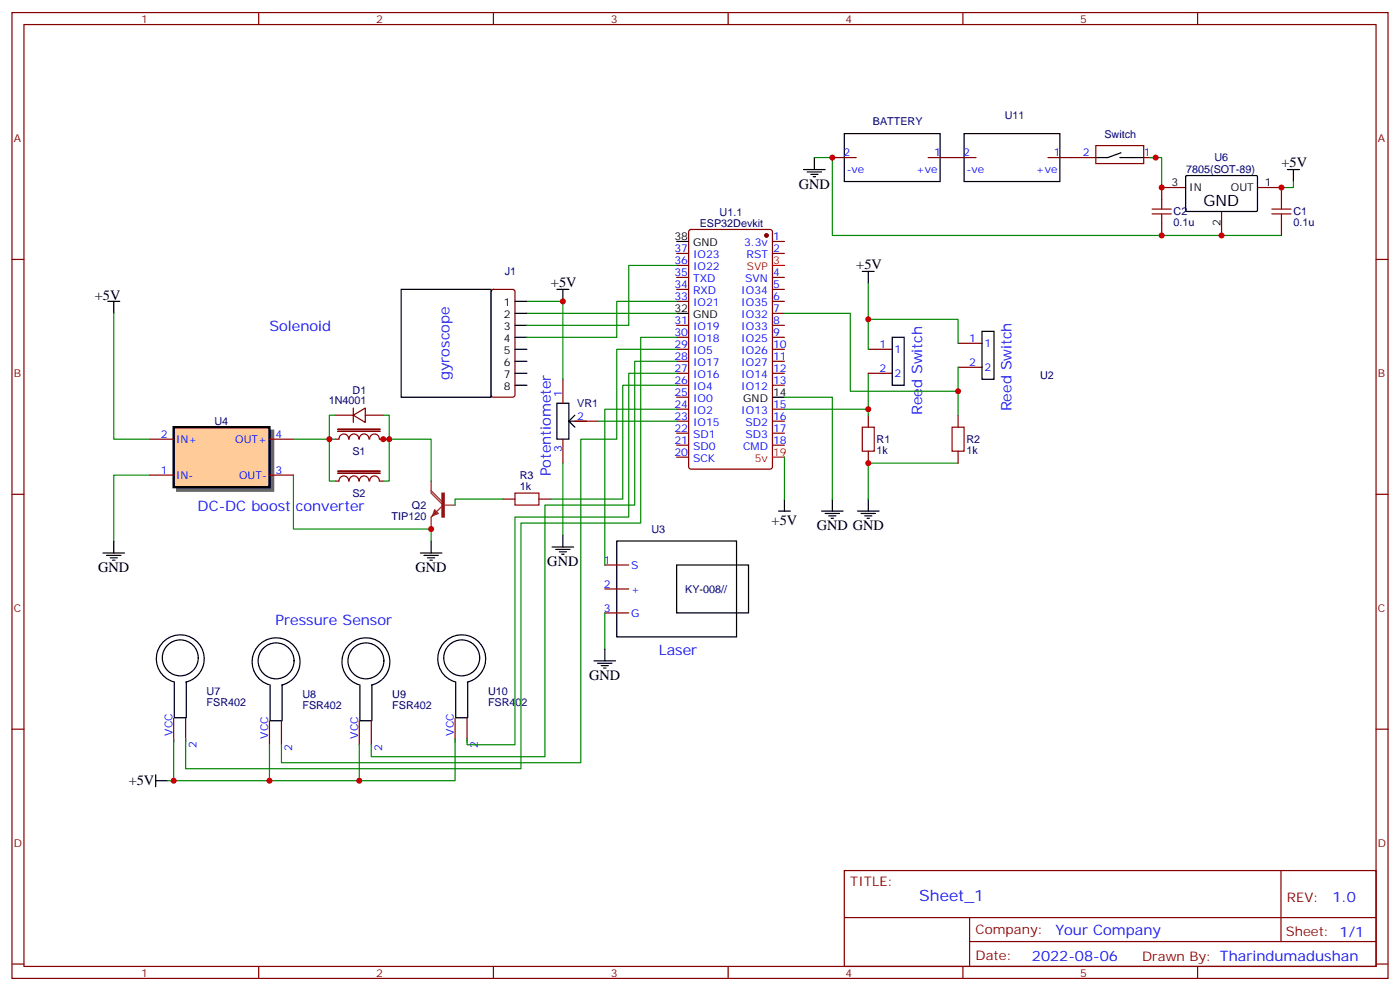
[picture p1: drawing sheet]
<svg xmlns="http://www.w3.org/2000/svg" width="412mm" height="292mm" viewBox="0 0 412 292" stroke-linecap="round" stroke-linejoin="round" font-family="sans-serif">
<g fill="none" stroke="#870000" stroke-width=".35">
<path d="M3.5 3.7h405.4v284.3h-405.4zM7.1 7.2h398.2v277.3h-398.2zM76.2 3.7v3.5M145.3 3.7v3.5M214.5 3.7v3.5M283.6 3.7v3.5M352.8 3.7v3.5M3.5 76.4h3.6M199.3 74.6h3.5M199.3 78.1h3.5M203.1 67.8l.5-.2h23.2l.7 .4v69.4l-.4 .7h-23.5l-.7-.4-.1-69.4zM227.5 71.1h3.6"/>
<path d="M227.5 74.6h3.6M405.3 76.4h3.6M144.9 85.4l.4-.2h5.7l.5 .2 .2 .5v30.3l-.2 .5-.5 .2h-5.7l-.5-.2-.2-.5v-30.3zM199.3 81.7h3.5M199.3 85.2h3.5M199.3 88.7h3.5M199.3 95.8h3.5M199.3 99.3h3.5M227.5 81.7h3.6M227.5 85.2h3.6M227.5 88.7h3.6M227.5 92.3h3.6"/>
<path d="M227.5 95.8h3.6M227.5 99.3h3.6M165.8 111.7v7M199.3 102.8h3.5M199.3 106.4h3.5M199.3 109.9h3.5M199.3 113.4h3.5M199.3 116.9h3.5M227.5 102.8h3.6M227.5 106.4h3.6M227.5 109.9h3.6M227.5 113.4h3.6"/>
<path d="M282.2 101.1h7.1M282.2 108.1h7.1M165.8 129.3v7M169.3 124h7.1M199.3 120.5h3.5M199.3 124h3.5M199.3 127.5h3.5M199.3 131.1h3.5M199.3 134.6h3.5M227.5 120.5h3.6M227.5 124h3.6M227.5 127.5h3.6"/>
<path d="M227.5 131.1h3.6M255.8 122.2v3.6M255.8 132.8v3.5M3.5 145.5h3.6M405.3 145.5h3.6M178.2 166.3h7M178.2 173.4h7M178.2 180.4h7M3.5 214.7h3.6M405.3 214.7h3.6M248.7 256.3h156.6v28.2h-156.6zM377.3 256.3v20.9"/>
<path d="M248.7 270.1h156.5M285.6 277.2h119.6M285.6 270.1v14.2M3.5 283.8h3.6M76.2 284.5v3.5M145.3 284.5v3.5M214.5 284.5v3.5M283.6 284.5v3.5M352.8 284.5v3.5M405.3 283.8h3.6"/>
</g>
<circle cx="225.8" cy="69.3" r=".53" fill="#870000" stroke="#870000" stroke-width=".35"/>
<path d="M227.5 78.1h3.6M227.5 134.6h3.6" fill="none" stroke="#f00" stroke-width=".35"/>
<g fill="none" stroke="#000" stroke-width=".35">
<path d="M199.3 71.1h3.5M254 79.9h3.5M255.8 79.9v3.5M118.2 85.2h26.4v31.7h-26.4zM151.7 92.3h3.5M151.7 88.7h3.5M151.7 95.8h3.5M151.7 99.3h3.5M164 85.2h3.6M165.8 85.2v3.5M199.3 92.3h3.5M289.3 97.5h3.5v14.2h-3.5z"/>
<path d="M151.7 102.8h3.5M151.7 106.4h3.5M151.7 109.9h3.5M151.7 113.4h3.5M164 118.7h3.6v10.6h-3.6zM227.5 116.9h3.6M167.6 124h5.3M169.3 122.2l-1.7 1.8 1.7 1.8M165.8 157.5v3.5M181.7 159.3h35.3v28.2h-35.3zM229.3 150.5h3.5M231.1 146.9v3.6"/>
<path d="M242 150.5h6.4M243.1 151.2h4.2M244.1 151.9h2.1M244.8 152.6h.7M245.2 146.9v3.6M252.6 150.5h6.3M253.6 151.2h4.3M254.7 151.9h2.1M255.4 152.6h.7M255.8 146.9v3.6M162.6 161h6.4M163.7 161.7h4.2"/>
<path d="M164.7 162.5h2.2M165.5 163.2h.7M199.3 166.3h21.2v14.1h-21.2zM175 194.6h6.3M176 195.3h4.3M177.1 196h2.1M177.8 196.7h.7M178.2 191v3.6"/>
</g>
<path d="M254 125.8h3.5v7h-3.5z" fill="none" stroke="#a10000" stroke-width=".35"/>
<g fill="none" stroke="#008700" stroke-width=".35">
<path d="M199.3 78.1h-14.1v17.7h-30M155.2 88.7h10.6v23M155.2 92.3h44.1M199.3 88.7h-17.6v10.6h-26.5M231.1 116.9h14.1v30M255.8 109.9v12.3M165.8 136.3v21.2M176.4 124h22.9M199.3 120.5h-21.1v45.8M231.1 120.5h24.7M231.1 134.6v12.3M282.2 136.3h-26.4v10.6"/>
<path d="M178.2 180.4v10.6"/>
</g>
<path d="M52.2 126.8h28.2v17.7h-28.2z" fill="#666" stroke="#666" stroke-width=".71"/>
<path d="M51.2 125.8h28.2v17.6h-28.2z" fill="#fc9" stroke="#000" stroke-width=".71"/>
<g fill="none" stroke="#870000" stroke-width=".35">
<path d="M245.2 46.4h7M273.4 46.4h14.1M308.7 46.4h14.1M322.8 42.9h14.1v5.3h-14.1zM336.9 46.4h3.5M349.2 55.2h-7v3.5M370.4 55.2h7.1v3.5M342.2 65.8v3.5M359.8 62.3v7M377.5 65.8v3.5M255.8 102.8h7M255.8 109.9h7"/>
<path d="M44.1 139.9h7.1M44.1 129.3h7.1M79.4 139.9h7M79.4 129.3h7M98.8 129.3h1M98.8 122.2h5.3M99.5 126.4h12.5zM99.5 127h12.5zM99.5 138.7h12.5zM99.5 139.3h12.5zM99.9 129.3a1.41 1.41 0 0 1 1.4-1.5 1.41 1.41 0 0 1 1.4 1.5M102.9 129.3a1.41 1.41 0 0 1 1.4-1.5 1.41 1.41 0 0 1 1.4 1.5"/>
<path d="M104.1 122.2l3.5-2.1v4.3zM104.1 120.1v4.3M105.9 129.3a1.41 1.41 0 0 1 1.4-1.5 1.41 1.41 0 0 1 1.4 1.5M107.6 122.2h5.3M108.9 129.3a1.41 1.41 0 0 1 1.4-1.5 1.41 1.41 0 0 1 1.4 1.5M111.8 129.3h1.1M282.2 122.2v3.6M282.2 132.8v3.5M102.7 141.6a1.41 1.41 0 0 0-1.4-1.5 1.41 1.41 0 0 0-1.4 1.5h-1.1M102.9 141.6a1.41 1.41 0 0 1 1.4-1.5 1.41 1.41 0 0 1 1.4 1.5M105.9 141.6a1.41 1.41 0 0 1 1.4-1.5 1.41 1.41 0 0 1 1.4 1.5M108.9 141.6a1.41 1.41 0 0 1 1.4-1.5 1.41 1.41 0 0 1 1.4 1.5"/>
<path d="M111.8 141.6h1.1M148.2 146.9h3.5M158.7 146.9h3.6M51.2 211.5v7M54.7 211.5v7M79.4 212.2v7.1M82.9 212.2v7.1M105.8 212.2v7.1M109.4 212.2v7.1M134.1 211.5v7M137.6 211.5v7"/>
</g>
<path d="M127 141.6v3.6l3.5 3.5M127 144.5l3.5 3.5M128.1 150.1l1 1.1-1.7 .7zM128.1 150.8l.3 .4-.7 .3 .4-1 .7 .7M130.5 148.7l-3.5 3.5v3.6M130.5 148.7h3.6" fill="none" stroke="#8c2424" stroke-width=".35"/>
<path d="M130.2 145.2h.7v7h-.7z" fill="#8c2424" stroke="#8c2424" stroke-width=".35"/>
<g fill="none" stroke="#008700" stroke-width=".35">
<path d="M239.9 46.4h5.3v22.9h132.3M338.7 46.4h3.5v8.8M381 53.4v1.8h-3.5M33.5 92.3v37h10.6M199.3 99.3h-10.6v54.7h-35.2v72.3h-98.8v-8.8M231.1 92.3h19.4v22.9h31.7M255.8 94h26.4v7.1M255.8 83.4v19.4M199.3 113.4h-15.9v33.5h-21.1M199.3 109.9h-14.1v42.3h-33.5v67.1h-14.1v-1.8M199.3 106.4h-12.3v42.3h-26.5v74.1h-51.1v-3.5M199.3 102.8h-17.6v26.5h-10.6v95.2h-88.2v-5.2"/>
<path d="M282.2 108.1v14.1M44.1 139.9h-10.6v19.4M86.4 139.9v15.9h40.6v3.5M86.4 129.3h12.4M98.8 122.2h-1.8v19.4h1.8M112.9 122.2h1.8v7.1M114.7 129.3h-1.8h14.1v12.3M114.7 129.3v12.3h-1.8M148.2 146.9h-14.1v1.8M51.2 217.5v12.3h82.9v-12.3M79.4 219.3v10.5M105.8 219.3v10.5"/>
<path d="M49.4 229.8h1.8"/>
</g>
<g fill="none" stroke="#000" stroke-width=".35">
<path d="M248.7 39.3h28.2v14.1h-28.2zM284 39.3h28.2v14.1h-28.2zM236.7 49.9h6.4M237.8 50.6h4.2M238.8 51.3h2.1M239.5 52h.7M239.9 46.4v3.5M329.8 46.4h7.1M330.2 45l-3.9 1.4h-3.5M349.3 51.9l.3-.2h20.6l.2 .3v10.1l-.3 .2-20.7-.1-.2-.3zM379.2 49.9h3.6M381 49.9v3.5"/>
<path d="M31.7 88.7h3.6M33.5 88.7v3.6M262.8 99.3h3.5v14.1h-3.5zM33.5 159.3v3.5M127 159.3v3.5M30.3 162.8h6.4M31.4 163.5h4.2M32.5 164.2h2.1M33.2 164.9h.7M123.8 162.8h6.4M124.9 163.5h4.2M125.9 164.2h2.2"/>
<path d="M126.6 164.9h.8M51.2 200.7a7.1 7.1 0 0 1-3.8-10.9 7.1 7.1 0 0 1 11.6 .2 7.1 7.1 0 0 1-4.2 10.8M51.3 200.7v10.6h3.6v-10.6M79.4 201.6a7.1 7.1 0 0 1-3.8-10.9 7.1 7.1 0 0 1 11.6 .2 7.1 7.1 0 0 1-4.2 10.8M79.6 201.6v10.6h3.5v-10.6M105.8 201.6a7.1 7.1 0 0 1-3.7-10.9 7.1 7.1 0 0 1 11.6 .2 7.1 7.1 0 0 1-4.3 10.8M106 201.6v10.6h3.6v-10.6M134.1 200.7a7.1 7.1 0 0 1-3.8-10.9 7.1 7.1 0 0 1 11.6 .2 7.1 7.1 0 0 1-4.2 10.8M134.2 200.7v10.6h3.6v-10.6M45.9 229.8h3.5M45.9 228.1v3.5"/>
<circle cx="53.1" cy="193.7" r="5.3"/>
<circle cx="81.3" cy="194.6" r="5.3"/>
<circle cx="107.8" cy="194.6" r="5.3"/>
<circle cx="136" cy="193.7" r="5.3"/>
</g>
<path d="M342.2 58.7v2.9M377.5 58.7v2.9M339.4 63h5.6M339.4 61.6h5.6M342.2 63v2.8M374.6 63h5.7M374.6 61.6h5.7M377.5 63v2.8M280.5 125.8h3.5v7h-3.5zM151.7 145.2h7v3.5h-7z" fill="none" stroke="#a10000" stroke-width=".35"/>
<g fill="#c00">
<circle cx="255.8" cy="120.5" r=".88"/>
<circle cx="165.8" cy="88.7" r=".88"/>
<circle cx="127" cy="155.8" r=".88"/>
<circle cx="105.8" cy="229.8" r=".88"/>
<circle cx="79.4" cy="229.8" r=".88"/>
<circle cx="51.2" cy="229.8" r=".88"/>
<circle cx="97" cy="129.3" r=".88"/>
<circle cx="114.7" cy="129.3" r=".88"/>
<circle cx="255.8" cy="136.3" r=".88"/>
<circle cx="282.2" cy="115.2" r=".88"/>
<circle cx="245.2" cy="46.4" r=".88"/>
<circle cx="340.4" cy="46.4" r=".88"/>
<circle cx="255.8" cy="94" r=".88"/>
<circle cx="377.5" cy="55.2" r=".88"/>
<circle cx="342.2" cy="69.3" r=".88"/>
<circle cx="342.2" cy="55.2" r=".88"/>
<circle cx="359.8" cy="69.3" r=".88"/>
<circle cx="112.9" cy="129.3" r=".88"/>
</g>
<text font-size="4.6" x="354.5" y="60.5">GND</text>
<text font-size="4.6" fill="#00f" x="270.8" y="265.3">Sheet_1</text>
<g font-size="4.2">
<text x="377.5" y="49.2">+5V</text>
<text x="235.3" y="55.6">GND</text>
<text x="252.2" y="79.2">+5V</text>
<text x="27.9" y="88.4">+5V</text>
<text x="162.3" y="84.5">+5V</text>
<text x="227.3" y="154.4">+5V</text>
<text x="240.6" y="156.1">GND GND</text>
<text x="161.2" y="166.7">GND</text>
<text x="28.9" y="168.5">GND</text>
<text x="122.4" y="168.5">GND</text>
<text x="173.6" y="200.2">GND</text>
<text x="37.9" y="231.2">+5V</text>
</g>
<g font-size="4.2" fill="#00f">
<text x="79.4" y="97.5">Solenoid</text>
<text x="132.4" y="111.9" transform="rotate(-90 132.4 111.9)">gyroscope</text>
<text x="271.6" y="122.2" transform="rotate(-90 271.6 122.2)">Reed Switch</text>
<text x="298" y="121.1" transform="rotate(-90 298 121.1)">Reed Switch</text>
<text x="162.2" y="140.3" transform="rotate(-90 162.2 140.3)">Potentiometer</text>
<text x="58.2" y="150.5">DC-DC boost converter</text>
<text x="81.1" y="184">Pressure Sensor</text>
<text x="194" y="192.8">Laser</text>
<text x="392.5" y="265.6">1.0</text>
<text x="310.9" y="275.1">Your Company</text>
<text x="304" y="282.9">2022-08-06</text>
</g>
<g font-size="3.9" fill="#800">
<text x="250.5" y="260.9">TITLE:</text>
<text x="379.1" y="265.6">REV:</text>
<text x="287.4" y="275.1">Company:</text>
<text x="378.7" y="275.7">Sheet: 1/1</text>
<text x="287.4" y="282.8">Date:</text>
<text x="336.4" y="282.8">Drawn By: Tharindumadushan</text>
</g>
<g font-size="3.2" fill="#800">
<text x="41.6" y="6.7">1</text>
<text x="110.8" y="6.7">2</text>
<text x="179.9" y="6.7">3</text>
<text x="249.1" y="6.7">4</text>
<text x="318.2" y="6.7">5</text>
<text x="4.1" y="41.8">A</text>
<text x="405.9" y="41.8">A</text>
<text x="4.1" y="110.9">B</text>
<text x="405.9" y="110.9">B</text>
<text x="4.1" y="180.1">C</text>
<text x="405.9" y="180.1">C</text>
<text x="4.1" y="249.2">D</text>
<text x="405.9" y="249.2">D</text>
<text x="41.6" y="287.5">1</text>
<text x="110.8" y="287.5">2</text>
<text x="179.9" y="287.5">3</text>
<text x="249.1" y="287.5">4</text>
<text x="318.2" y="287.5">5</text>
</g>
<g font-size="3.2" fill="#000080">
<text x="296" y="35.2">U11</text>
<text x="257.1" y="36.9">BATTERY</text>
<text x="325.3" y="40.5">Switch</text>
<text x="357.7" y="47.3">U6</text>
<text x="349.4" y="51">7805(SOT-89)</text>
<text x="212" y="63.5">U1.1</text>
<text x="345.7" y="63.4">C2</text>
<text x="381" y="63.4">C1</text>
<text x="206.1" y="66.9">ESP32Devkit</text>
<text x="345.7" y="66.6">0.1u</text>
<text x="381" y="66.6">0.1u</text>
<text x="148.7" y="80.9">J1</text>
<text x="306.4" y="111.7">U2</text>
<text x="96.8" y="119.1">1N4001</text>
<text x="103.9" y="115.9">D1</text>
<text x="170" y="119.8">VR1</text>
<text x="63.2" y="125.2">U4</text>
<text x="258.2" y="130.4">R1</text>
<text x="284.7" y="130.4">R2</text>
<text x="103.8" y="134">S1</text>
<text x="258.2" y="133.6">1k</text>
<text x="284.7" y="133.6">1k</text>
<text x="153.1" y="140.9">R3</text>
<text x="103.8" y="146.3">S2</text>
<text x="121.4" y="149.8">Q2</text>
<text x="153.1" y="144.1">1k</text>
<text x="115.4" y="153">TIP120</text>
<text x="191.9" y="156.9">U3</text>
<text x="201.8" y="174.5">KY-008//</text>
<text x="60.9" y="207.9">FSR402</text>
<text x="60.9" y="204.7">U7</text>
<text x="89.1" y="208.7">FSR402</text>
<text x="89.1" y="205.5">U8</text>
<text x="115.5" y="208.7">FSR402</text>
<text x="115.5" y="205.5">U9</text>
<text x="143.8" y="207.9">FSR402</text>
<text x="143.8" y="204.7">U10</text>
</g>
<g font-size="3.2" fill="#00f">
<text x="248.5" y="46">2</text>
<text x="275.2" y="46">1</text>
<text x="283.7" y="46">2</text>
<text x="310.4" y="46">1</text>
<text x="319" y="46">2</text>
<text x="336.9" y="46">1</text>
<text x="249.4" y="51">-ve</text>
<text x="269.9" y="51">+ve</text>
<text x="284.7" y="51">-ve</text>
<text x="305.1" y="51">+ve</text>
<text x="227.7" y="70.7">1</text>
<text x="198.6" y="77.8">36</text>
<text x="198.6" y="74.3">37</text>
<text x="204.2" y="76">IO23</text>
<text x="219.2" y="72.5">3.3v</text>
<text x="219.9" y="76">RST</text>
<text x="227.7" y="74.3">2</text>
<text x="198.6" y="81.3">35</text>
<text x="204.2" y="83.1">TXD</text>
<text x="204.2" y="79.6">IO22</text>
<text x="219.5" y="83.1">SVN</text>
<text x="227.7" y="81.3">4</text>
<text x="198.6" y="88.4">33</text>
<text x="198.6" y="84.8">34</text>
<text x="204.2" y="86.6">RXD</text>
<text x="218.4" y="86.6">IO34</text>
<text x="227.7" y="84.8">5</text>
<text x="227.7" y="88.4">6</text>
<text x="198.6" y="95.4">31</text>
<text x="204.2" y="90.1">IO21</text>
<text x="218.4" y="90.1">IO35</text>
<text x="218.4" y="93.7">IO32</text>
<text x="227.7" y="91.9">7</text>
<text x="227.7" y="95.4">8</text>
<text x="198.6" y="99">30</text>
<text x="204.2" y="100.7">IO18</text>
<text x="204.2" y="97.2">IO19</text>
<text x="218.4" y="97.2">IO33</text>
<text x="218.4" y="100.7">IO25</text>
<text x="227.7" y="99">9</text>
<text x="285.5" y="100.7">1</text>
<text x="198.6" y="106">28</text>
<text x="198.6" y="102.5">29</text>
<text x="204.2" y="107.8">IO17</text>
<text x="204.2" y="104.2">IO5</text>
<text x="218.4" y="104.2">IO26</text>
<text x="218.4" y="107.8">IO27</text>
<text x="227.7" y="102.5">10</text>
<text x="227.7" y="106">11</text>
<text x="259" y="102.5">1</text>
<text x="263.5" y="103.9">1</text>
<text x="285.5" y="107.8">2</text>
<text x="290" y="102.1">1</text>
<text x="198.6" y="113.1">26</text>
<text x="198.6" y="109.5">27</text>
<text x="204.2" y="111.3">IO16</text>
<text x="218.4" y="111.3">IO14</text>
<text x="227.7" y="109.5">12</text>
<text x="227.7" y="113.1">13</text>
<text x="259" y="109.5">2</text>
<text x="263.5" y="110.9">2</text>
<text x="290" y="109.2">2</text>
<text x="165.5" y="116.9" transform="rotate(-90 165.5 116.9)">1</text>
<text x="198.6" y="116.6">25</text>
<text x="204.2" y="118.4">IO0</text>
<text x="204.2" y="114.8">IO4</text>
<text x="218.4" y="114.8">IO12</text>
<text x="170" y="123.6">2</text>
<text x="198.6" y="123.6">23</text>
<text x="198.6" y="120.1">24</text>
<text x="204.2" y="125.4">IO15</text>
<text x="204.2" y="121.9">IO2</text>
<text x="218.4" y="121.9">IO13</text>
<text x="219.6" y="125.4">SD2</text>
<text x="227.7" y="120.1">15</text>
<text x="227.7" y="123.6">16</text>
<text x="47.4" y="128.9">2</text>
<text x="51.9" y="130.4">IN+</text>
<text x="69.3" y="130.4">OUT+</text>
<text x="81.1" y="128.9">4</text>
<text x="198.6" y="130.7">21</text>
<text x="198.6" y="127.2">22</text>
<text x="204.2" y="128.9">SD1</text>
<text x="219.6" y="128.9">SD3</text>
<text x="227.7" y="127.2">17</text>
<text x="227.7" y="130.7">18</text>
<text x="165.5" y="133.1" transform="rotate(-90 165.5 133.1)">3</text>
<text x="198.6" y="134.2">20</text>
<text x="204.2" y="136">SCK</text>
<text x="204.2" y="132.5">SD0</text>
<text x="218.9" y="132.5">CMD</text>
<text x="47.4" y="139.5">1</text>
<text x="51.9" y="140.9">IN-</text>
<text x="70.5" y="140.9">OUT-</text>
<text x="81.1" y="139.5">3</text>
<text x="177.9" y="166">1</text>
<text x="185.9" y="167.4">S</text>
<text x="177.9" y="173">2</text>
<text x="185.9" y="174.4">+</text>
<text x="177.9" y="180.1">3</text>
<text x="185.9" y="181.5">G</text>
<text x="50.8" y="216.6" transform="rotate(-90 50.8 216.6)">VCC</text>
<text x="57.9" y="220.1" transform="rotate(-90 57.9 220.1)">2</text>
<text x="79" y="217.5" transform="rotate(-90 79 217.5)">VCC</text>
<text x="86.1" y="221" transform="rotate(-90 86.1 221)">2</text>
<text x="105.5" y="217.5" transform="rotate(-90 105.5 217.5)">VCC</text>
<text x="112.5" y="221" transform="rotate(-90 112.5 221)">2</text>
<text x="133.7" y="216.6" transform="rotate(-90 133.7 216.6)">VCC</text>
<text x="140.8" y="220.1" transform="rotate(-90 140.8 220.1)">2</text>
</g>
<g font-size="3.2">
<text x="345.1" y="54.9">3</text>
<text x="350.3" y="56.3">IN</text>
<text x="362.6" y="56.3">OUT</text>
<text x="372.5" y="54.9">1</text>
<text x="198.6" y="70.7">38</text>
<text x="359.5" y="66.4" transform="rotate(-90 359.5 66.4)">2</text>
<text x="204.2" y="72.5">GND</text>
<text x="148.4" y="90.1">1</text>
<text x="148.4" y="93.7">2</text>
<text x="198.6" y="91.9">32</text>
<text x="204.2" y="93.7">GND</text>
<text x="148.4" y="97.2">3</text>
<text x="148.4" y="100.7">4</text>
<text x="148.4" y="104.2">5</text>
<text x="148.4" y="107.8">6</text>
<text x="148.4" y="111.3">7</text>
<text x="148.4" y="114.8">8</text>
<text x="219" y="118.4">GND</text>
<text x="227.7" y="116.6">14</text>
</g>
<g font-size="3.2" fill="#f00">
<text x="227.7" y="77.8">3</text>
<text x="220" y="79.6">SVP</text>
<text x="222.3" y="136">5v</text>
<text x="227.7" y="134.2">19</text>
</g>
</svg>
